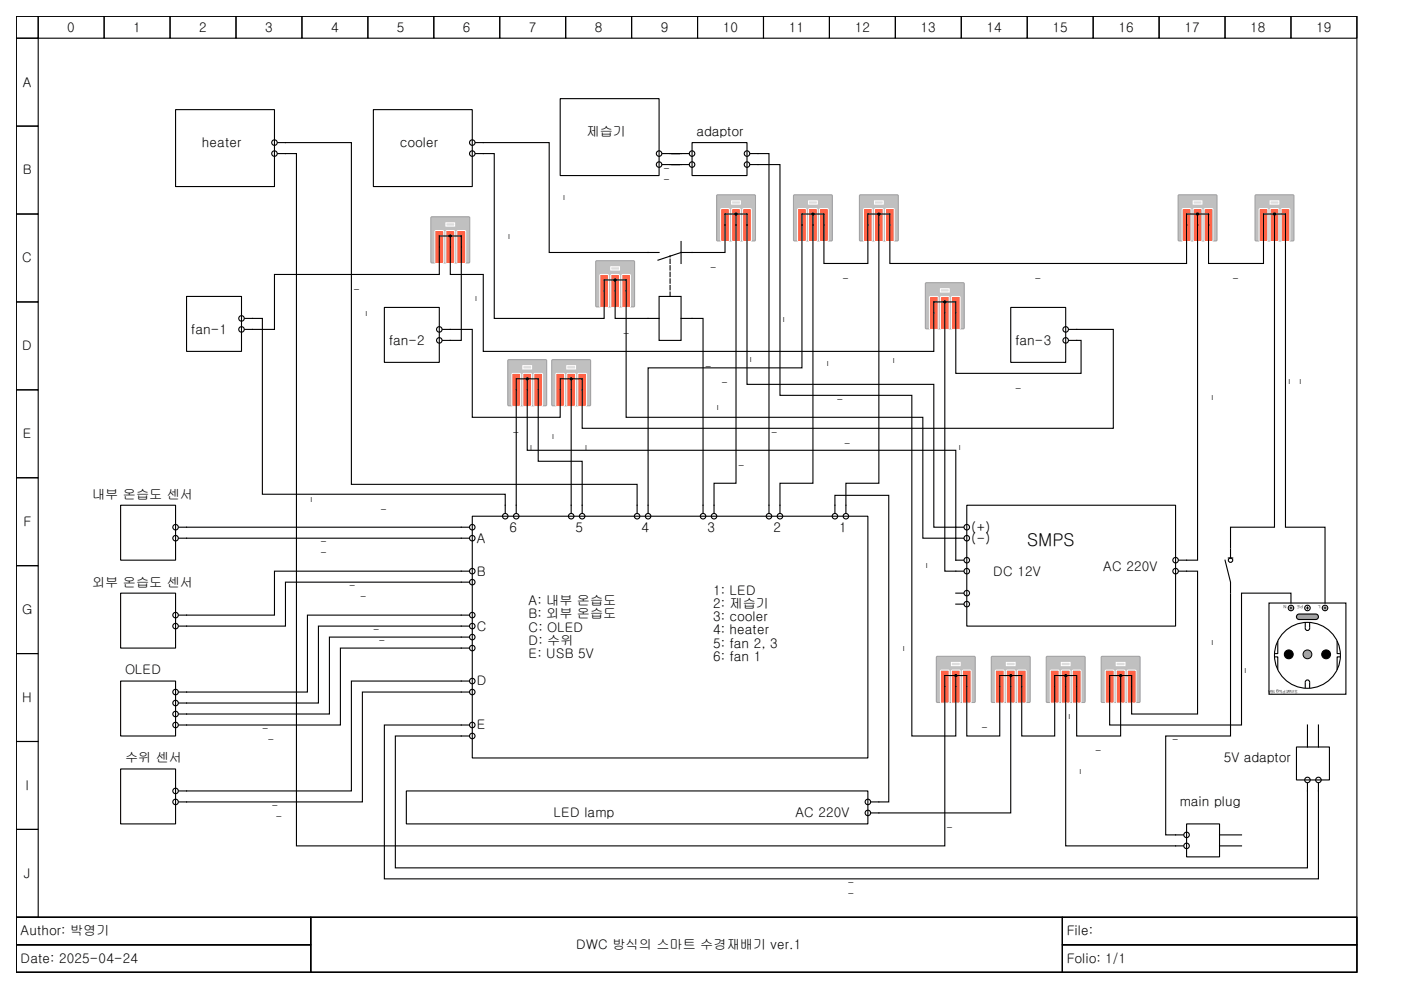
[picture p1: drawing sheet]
<svg xmlns="http://www.w3.org/2000/svg" width="297mm" height="210mm" viewBox="0 0 297 210" stroke-linecap="round" stroke-linejoin="round" font-family="sans-serif">
<g fill="none" stroke="#000" stroke-width=".23">
<path d="M3.4 3.4h284.3v191.1h-284.3zM3.4 3.4h4.7v4.7h-4.7zM3.4 8.1h4.7v18.6h-4.7zM8.1 3.4h14v4.7h-14zM22.1 3.4h14v4.7h-14zM36.1 3.4h13.9v4.7h-13.9zM50 3.4h14v4.7h-14zM64 3.4h14v4.7h-14zM78 3.4h14v4.7h-14zM92 3.4h14v4.7h-14zM106 3.4h13.9v4.7h-13.9zM119.9 3.4h14v4.7h-14z"/>
<path d="M133.9 3.4h14v4.7h-14zM147.9 3.4h14v4.7h-14zM161.9 3.4h14v4.7h-14zM175.9 3.4h13.9v4.7h-13.9zM189.8 3.4h14v4.7h-14zM203.8 3.4h14v4.7h-14zM217.8 3.4h14v4.7h-14zM231.8 3.4h14v4.7h-14zM245.8 3.4h13.9v4.7h-13.9zM259.7 3.4h14v4.7h-14zM273.7 3.4h14v4.7h-14zM3.4 26.7h4.7v18.7h-4.7z"/>
<path d="M37.2 23.2h21v16.4h-21zM79.2 23.2h20.9v16.4h-20.9zM118.8 20.9h20.9v16.3h-20.9zM146.7 30.2h11.7v7h-11.7zM3.4 45.4h4.7v18.6h-4.7zM3.4 64h4.7v18.7h-4.7zM39.6 62.9h11.6v11.6h-11.6zM81.5 65.2h11.6v11.6h-11.6zM214.3 65.2h11.6v11.6h-11.6zM3.4 82.7h4.7v18.6h-4.7zM3.4 101.3h4.7v18.6h-4.7zM3.4 119.9h4.7v18.7h-4.7z"/>
<path d="M25.6 107.1h11.6v11.7h-11.6zM100.1 109.5h83.9v51.2h-83.9zM205 107.1h44.2v25.6h-44.2zM3.4 138.6h4.7v18.6h-4.7zM25.6 125.8h11.6v11.6h-11.6zM3.4 157.2h4.7v18.7h-4.7zM25.6 144.4h11.6v11.6h-11.6zM274.9 158.4h7v7h-7zM277.2 153.7v4.7M279.5 153.7v4.7M3.4 175.9h4.7v18.6h-4.7zM25.6 163h11.6v11.7h-11.6z"/>
<path d="M86.2 167.7h97.8v7h-97.8zM251.6 174.7h7v7h-7zM258.6 179.3h4.6M258.6 177h4.6M3.4 194.5h284.3v11.6h-284.3zM3.4 194.5h62.5v5.8h-62.5zM65.9 194.5h159.3v11.6h-159.3zM225.2 194.5h62.5v5.8h-62.5zM3.4 200.3h62.5v5.8h-62.5zM225.2 200.3h62.5v5.8h-62.5z"/>
</g>
<path d="M210.2 139.2h8.2v9.7h-8.2z" fill-rule="evenodd" fill="#c0c0c0" stroke="#a0a0a4" stroke-width=".23"/>
<path d="M213.4 140.4h1.8v.7h-1.8z" fill-rule="evenodd" fill="#dcdcdc" stroke="#fff" stroke-width=".21"/>
<g fill="#ff6347" stroke="#fff" stroke-width=".21">
<path d="M211.1 142.1h1.6l.2 .2v6.5l-.2 .3h-1.4l-.3-.3z" fill-rule="evenodd"/>
<path d="M213.4 142.1h1.6l.2 .2v6.5l-.2 .3h-1.4l-.2-.3z" fill-rule="evenodd"/>
<path d="M215.8 142.1h1.5l.3 .2v6.5l-.3 .3h-1.4l-.2-.3z" fill-rule="evenodd"/>
</g>
<g fill="none" stroke="#000" stroke-width=".23">
<path d="M58.9 30.2h1.6M212 145.6v-2.4h4.6v2.4M214.3 143.2v2.4"/>
<circle cx="58.2" cy="30.2" r=".58"/>
</g>
<circle cx="214.3" cy="143.2" r=".23" fill="#000" stroke="#000" stroke-width=".21"/>
<path d="M126.4 55.3h8.1v9.7h-8.1z" fill-rule="evenodd" fill="#c0c0c0" stroke="#a0a0a4" stroke-width=".23"/>
<path d="M129.5 56.6h1.9v.7h-1.9z" fill-rule="evenodd" fill="#dcdcdc" stroke="#fff" stroke-width=".21"/>
<g fill="#ff6347" stroke="#fff" stroke-width=".21">
<path d="M127.2 58.3l1.6-.1 .2 .2v6.5l-.2 .3h-1.4l-.2-.3z" fill-rule="evenodd"/>
<path d="M129.6 58.3l1.5-.1 .3 .2v6.5l-.3 .3h-1.4l-.2-.3z" fill-rule="evenodd"/>
<path d="M131.9 58.3l1.5-.1 .3 .2v6.5l-.3 .3h-1.3l-.3-.3z" fill-rule="evenodd"/>
</g>
<g fill="none" stroke="#000" stroke-width=".23">
<path d="M58.9 32.6h1.6M130.4 59.4v2.3M128.1 61.7v-2.3h4.6v2.3"/>
<circle cx="58.2" cy="32.6" r=".58"/>
</g>
<circle cx="130.4" cy="59.4" r=".23" fill="#000" stroke="#000" stroke-width=".21"/>
<path d="M168.3 41.4h8.1v9.6h-8.1z" fill-rule="evenodd" fill="#c0c0c0" stroke="#a0a0a4" stroke-width=".23"/>
<path d="M171.4 42.6h1.9v.7h-1.9z" fill-rule="evenodd" fill="#dcdcdc" stroke="#fff" stroke-width=".21"/>
<g fill="#ff6347" stroke="#fff" stroke-width=".21">
<path d="M169.2 44.3l1.5-.1 .3 .2v6.6l-.3 .2h-1.4l-.2-.2z" fill-rule="evenodd"/>
<path d="M171.5 44.3l1.6-.1 .2 .2v6.6l-.2 .2h-1.4l-.3-.2z" fill-rule="evenodd"/>
<path d="M173.8 44.3l1.6-.1 .2 .2v6.6l-.2 .2h-1.4l-.2-.2z" fill-rule="evenodd"/>
</g>
<path d="M170 47.7v-2.3h4.7v2.3M172.4 45.4v2.3" fill="none" stroke="#000" stroke-width=".23"/>
<circle cx="172.4" cy="45.4" r=".23" fill="#000" stroke="#000" stroke-width=".21"/>
<path d="M198.6 139.2h8.1v9.7h-8.1z" fill-rule="evenodd" fill="#c0c0c0" stroke="#a0a0a4" stroke-width=".23"/>
<path d="M201.7 140.4h1.9v.7h-1.9z" fill-rule="evenodd" fill="#dcdcdc" stroke="#fff" stroke-width=".21"/>
<g fill="#ff6347" stroke="#fff" stroke-width=".21">
<path d="M199.5 142.1h1.5l.2 .2v6.5l-.2 .3h-1.4l-.2-.3z" fill-rule="evenodd"/>
<path d="M201.8 142.1h1.5l.3 .2v6.5l-.3 .3h-1.4l-.2-.3z" fill-rule="evenodd"/>
<path d="M204.1 142.1h1.6l.2 .2v6.5l-.2 .3h-1.4l-.3-.3z" fill-rule="evenodd"/>
</g>
<g fill="none" stroke="#000" stroke-width=".23">
<path d="M144.4 32.6h1.6M159.1 34.9h1.6M137.4 53.5h2.3M144.4 51.2v4.7M146.7 53.5h-2.3l-4.9 1.7M51.9 67.5h1.6M51.9 69.8h1.6M93.8 69.8h1.7M93.8 72.2h1.7M137.4 67.5h2.3M139.7 62.9h4.7v9.3h-4.7zM144.4 67.5h2.3"/>
<path d="M226.6 69.8h1.7M226.6 72.2h1.7M137.4 107.1v1.7M163 107.1v1.7M165.4 107.1v1.7M177 107.1v1.7M179.3 107.1v1.7M249.9 118.8h1.7M97.8 123.4h1.6M97.8 121.1h1.6M97.8 132.7h1.6M97.8 130.4h1.6"/>
<path d="M202.6 128.1h1.7M202.6 125.8h1.7M97.8 153.7h1.6M200.3 145.6v-2.4h4.7v2.4M202.6 143.2v2.4M184.7 170h1.6"/>
<circle cx="146.7" cy="32.6" r=".58"/>
<circle cx="158.4" cy="34.9" r=".58"/>
<circle cx="51.2" cy="69.8" r=".58"/>
<circle cx="51.2" cy="67.5" r=".58"/>
<circle cx="93.1" cy="69.8" r=".58"/>
<circle cx="93.1" cy="72.2" r=".58"/>
<circle cx="225.9" cy="69.8" r=".58"/>
<circle cx="225.9" cy="72.2" r=".58"/>
<circle cx="137.4" cy="109.5" r=".58"/>
<circle cx="163" cy="109.5" r=".58"/>
<circle cx="165.4" cy="109.5" r=".58"/>
<circle cx="177" cy="109.5" r=".58"/>
<circle cx="179.3" cy="109.5" r=".58"/>
<circle cx="249.2" cy="118.8" r=".58"/>
<circle cx="100.1" cy="130.4" r=".58"/>
<circle cx="100.1" cy="132.7" r=".58"/>
<circle cx="100.1" cy="123.4" r=".58"/>
<circle cx="100.1" cy="121.1" r=".58"/>
<circle cx="205" cy="128.1" r=".58"/>
<circle cx="205" cy="125.8" r=".58"/>
<circle cx="100.1" cy="153.7" r=".58"/>
<circle cx="184" cy="170" r=".58"/>
</g>
<circle cx="202.6" cy="143.2" r=".23" fill="#000" stroke="#000" stroke-width=".21"/>
<path d="M142.1 62.9v-8.7" fill="none" stroke="#000" stroke-width=".23" stroke-dasharray=".9 .5"/>
<path d="M249.8 41.4h8.2v9.6h-8.2z" fill-rule="evenodd" fill="#c0c0c0" stroke="#a0a0a4" stroke-width=".23"/>
<path d="M253 42.6h1.8v.7h-1.8z" fill-rule="evenodd" fill="#dcdcdc" stroke="#fff" stroke-width=".21"/>
<g fill="#ff6347" stroke="#fff" stroke-width=".21">
<path d="M250.7 44.3l1.6-.1 .2 .2v6.6l-.2 .2h-1.4l-.3-.2z" fill-rule="evenodd"/>
<path d="M253 44.3l1.6-.1 .2 .2v6.6l-.2 .2h-1.4l-.2-.2z" fill-rule="evenodd"/>
<path d="M255.4 44.3l1.5-.1 .3 .2v6.6l-.3 .2h-1.4l-.2-.2z" fill-rule="evenodd"/>
</g>
<g fill="none" stroke="#000" stroke-width=".23">
<path d="M100.8 30.2h1.7M140.4 32.6h1.7M140.4 34.9h1.7M159.1 32.6h1.6M251.6 47.7v-2.3h4.6v2.3M253.9 45.4v2.3M97.8 114.1h1.6M97.8 111.8h1.6M107.1 107.1v1.7M109.5 107.1v1.7M121.1 107.1v1.7M123.4 107.1v1.7"/>
<path d="M135.1 107.1v1.7M149.1 107.1v1.7M259.7 118.8l1.2 4.6v2.4M260.4 118.3h1M260.9 116.4v1.9M202.6 121.1h1.7M249.9 121.1h1.7M97.8 156h1.6M97.8 146.7h1.6M184.7 172.4h1.6"/>
<circle cx="100.1" cy="30.2" r=".58"/>
<circle cx="139.7" cy="32.6" r=".58"/>
<circle cx="139.7" cy="34.9" r=".58"/>
<circle cx="158.4" cy="32.6" r=".58"/>
<circle cx="100.1" cy="111.8" r=".58"/>
<circle cx="100.1" cy="114.1" r=".58"/>
<circle cx="107.1" cy="109.5" r=".58"/>
<circle cx="109.5" cy="109.5" r=".58"/>
<circle cx="121.1" cy="109.5" r=".58"/>
<circle cx="123.4" cy="109.5" r=".58"/>
<circle cx="135.1" cy="109.5" r=".58"/>
<circle cx="149.1" cy="109.5" r=".58"/>
<circle cx="260.9" cy="118.8" r=".47"/>
<circle cx="205" cy="121.1" r=".58"/>
<circle cx="249.2" cy="121.1" r=".58"/>
<circle cx="100.1" cy="156" r=".58"/>
<circle cx="100.1" cy="146.7" r=".58"/>
<circle cx="184" cy="172.4" r=".58"/>
</g>
<circle cx="253.9" cy="45.4" r=".23" fill="#000" stroke="#000" stroke-width=".21"/>
<path d="M221.9 139.2h8.1v9.7h-8.1z" fill-rule="evenodd" fill="#c0c0c0" stroke="#a0a0a4" stroke-width=".23"/>
<path d="M225 140.4h1.9v.7h-1.9z" fill-rule="evenodd" fill="#dcdcdc" stroke="#fff" stroke-width=".21"/>
<g fill="#ff6347" stroke="#fff" stroke-width=".21">
<path d="M222.8 142.1h1.5l.2 .2v6.5l-.2 .3h-1.4l-.2-.3z" fill-rule="evenodd"/>
<path d="M225.1 142.1h1.5l.3 .2v6.5l-.3 .3h-1.4l-.2-.3z" fill-rule="evenodd"/>
<path d="M227.4 142.1h1.6l.2 .2v6.5l-.2 .3h-1.4l-.3-.3z" fill-rule="evenodd"/>
</g>
<g fill="none" stroke="#000" stroke-width=".23">
<path d="M202.6 111.8h1.7M223.6 145.6v-2.4h4.7v2.4M225.9 143.2v2.4"/>
<circle cx="205" cy="111.8" r=".58"/>
</g>
<circle cx="225.9" cy="143.2" r=".23" fill="#000" stroke="#000" stroke-width=".21"/>
<path d="M182.3 41.4h8.1v9.6h-8.1z" fill-rule="evenodd" fill="#c0c0c0" stroke="#a0a0a4" stroke-width=".23"/>
<path d="M185.4 42.6h1.9v.7h-1.9z" fill-rule="evenodd" fill="#dcdcdc" stroke="#fff" stroke-width=".21"/>
<g fill="#ff6347" stroke="#fff" stroke-width=".21">
<path d="M183.1 44.3l1.6-.1 .2 .2v6.6l-.2 .2h-1.4l-.2-.2z" fill-rule="evenodd"/>
<path d="M185.5 44.3l1.5-.1 .3 .2v6.6l-.3 .2h-1.4l-.2-.2z" fill-rule="evenodd"/>
<path d="M187.8 44.3l1.6-.1 .2 .2v6.6l-.2 .2h-1.4l-.3-.2z" fill-rule="evenodd"/>
</g>
<g fill="none" stroke="#000" stroke-width=".23">
<path d="M100.8 32.6h1.7M144.4 34.9h1.6M184 47.7v-2.3h4.7v2.3M186.3 45.4v2.3M151.4 107.1v1.7M202.6 114.1h1.7M202.6 118.8h1.7M97.8 144.4h1.6M249.2 179.3h1.7M249.2 177h1.7"/>
<circle cx="100.1" cy="32.6" r=".58"/>
<circle cx="146.7" cy="34.9" r=".58"/>
<circle cx="151.4" cy="109.5" r=".58"/>
<circle cx="205" cy="114.1" r=".58"/>
<circle cx="205" cy="118.8" r=".58"/>
<circle cx="100.1" cy="144.4" r=".58"/>
<circle cx="251.6" cy="177" r=".58"/>
<circle cx="251.6" cy="179.3" r=".58"/>
</g>
<circle cx="186.3" cy="45.4" r=".23" fill="#000" stroke="#000" stroke-width=".21"/>
<path d="M152 41.4h8.1v9.6h-8.1z" fill-rule="evenodd" fill="#c0c0c0" stroke="#a0a0a4" stroke-width=".23"/>
<path d="M155.1 42.6h1.9v.7h-1.9z" fill-rule="evenodd" fill="#dcdcdc" stroke="#fff" stroke-width=".21"/>
<g fill="#ff6347" stroke="#fff" stroke-width=".21">
<path d="M152.9 44.3l1.5-.1 .3 .2v6.6l-.3 .2h-1.4l-.2-.2z" fill-rule="evenodd"/>
<path d="M155.2 44.3l1.5-.1 .3 .2v6.6l-.3 .2h-1.4l-.2-.2z" fill-rule="evenodd"/>
<path d="M157.5 44.3l1.6-.1 .2 .2v6.6l-.2 .2h-1.4l-.3-.2z" fill-rule="evenodd"/>
</g>
<path d="M153.7 47.7v-2.3h4.7v2.3M156 45.4v2.3" fill="none" stroke="#000" stroke-width=".23"/>
<circle cx="156" cy="45.4" r=".23" fill="#000" stroke="#000" stroke-width=".21"/>
<path d="M117 76.3h8.2v9.7h-8.2z" fill-rule="evenodd" fill="#c0c0c0" stroke="#a0a0a4" stroke-width=".23"/>
<path d="M120.2 77.5h1.8v.7h-1.8z" fill-rule="evenodd" fill="#dcdcdc" stroke="#fff" stroke-width=".21"/>
<g fill="#ff6347" stroke="#fff" stroke-width=".21">
<path d="M117.9 79.2h1.6l.2 .2v6.5l-.2 .3h-1.4l-.3-.3z" fill-rule="evenodd"/>
<path d="M120.2 79.2h1.6l.2 .2v6.5l-.2 .3h-1.4l-.2-.3z" fill-rule="evenodd"/>
<path d="M122.6 79.2h1.5l.3 .2v6.5l-.3 .3h-1.4l-.2-.3z" fill-rule="evenodd"/>
</g>
<path d="M118.8 82.7v-2.4h4.6v2.4M121.1 80.3v2.4" fill="none" stroke="#000" stroke-width=".23"/>
<circle cx="121.1" cy="80.3" r=".23" fill="#000" stroke="#000" stroke-width=".21"/>
<path d="M196.3 60h8.1v9.7h-8.1z" fill-rule="evenodd" fill="#c0c0c0" stroke="#a0a0a4" stroke-width=".23"/>
<path d="M199.4 61.2h1.8v.7h-1.8z" fill-rule="evenodd" fill="#dcdcdc" stroke="#fff" stroke-width=".21"/>
<g fill="#ff6347" stroke="#fff" stroke-width=".21">
<path d="M197.1 62.9h1.6l.2 .2v6.5l-.2 .2h-1.4l-.2-.2z" fill-rule="evenodd"/>
<path d="M199.5 62.9h1.5l.2 .2v6.5l-.2 .2h-1.4l-.2-.2z" fill-rule="evenodd"/>
<path d="M201.8 62.9h1.5l.3 .2v6.5l-.3 .2h-1.4l-.2-.2z" fill-rule="evenodd"/>
</g>
<path d="M198 66.3v-2.3h4.6v2.3M200.3 64v2.3" fill="none" stroke="#000" stroke-width=".23"/>
<circle cx="200.3" cy="64" r=".23" fill="#000" stroke="#000" stroke-width=".21"/>
<path d="M107.7 76.3h8.1v9.7h-8.1z" fill-rule="evenodd" fill="#c0c0c0" stroke="#a0a0a4" stroke-width=".23"/>
<path d="M110.8 77.5h1.9v.7h-1.9z" fill-rule="evenodd" fill="#dcdcdc" stroke="#fff" stroke-width=".21"/>
<g fill="#ff6347" stroke="#fff" stroke-width=".21">
<path d="M108.6 79.2h1.5l.3 .2v6.5l-.3 .3h-1.3l-.3-.3z" fill-rule="evenodd"/>
<path d="M110.9 79.2h1.6l.2 .2v6.5l-.2 .3h-1.4l-.3-.3z" fill-rule="evenodd"/>
<path d="M113.2 79.2h1.6l.2 .2v6.5l-.2 .3h-1.4l-.2-.3z" fill-rule="evenodd"/>
</g>
<path d="M109.5 82.7v-2.4h4.6v2.4M111.8 80.3v2.4" fill="none" stroke="#000" stroke-width=".23"/>
<circle cx="111.8" cy="80.3" r=".23" fill="#000" stroke="#000" stroke-width=".21"/>
<path d="M91.4 46h8.1v9.7h-8.1z" fill-rule="evenodd" fill="#c0c0c0" stroke="#a0a0a4" stroke-width=".23"/>
<path d="M94.5 47.2h1.9v.7h-1.9z" fill-rule="evenodd" fill="#dcdcdc" stroke="#fff" stroke-width=".21"/>
<g fill="#ff6347" stroke="#fff" stroke-width=".21">
<path d="M92.3 48.9h1.5l.3 .2v6.5l-.3 .3h-1.4l-.2-.3z" fill-rule="evenodd"/>
<path d="M94.6 48.9h1.6l.2 .2v6.5l-.2 .3h-1.4l-.3-.3z" fill-rule="evenodd"/>
<path d="M96.9 48.9h1.6l.2 .2v6.5l-.2 .3h-1.4l-.2-.3z" fill-rule="evenodd"/>
</g>
<g fill="none" stroke="#000" stroke-width=".23">
<path d="M93.1 52.4v-2.4h4.7v2.4M95.5 50v2.4M37.9 111.8h1.7M37.9 114.1h1.7M37.9 130.4h1.7M37.9 132.7h1.7M97.8 135.1h1.6M97.8 137.4h1.6M37.9 149.1h1.7M37.9 151.4h1.7M37.9 146.7h1.7M37.9 153.7h1.7"/>
<path d="M37.9 167.7h1.7M37.9 170h1.7"/>
<circle cx="37.2" cy="114.1" r=".58"/>
<circle cx="37.2" cy="111.8" r=".58"/>
<circle cx="37.2" cy="130.4" r=".58"/>
<circle cx="37.2" cy="132.7" r=".58"/>
<circle cx="100.1" cy="137.4" r=".58"/>
<circle cx="100.1" cy="135.1" r=".58"/>
<circle cx="37.2" cy="146.7" r=".58"/>
<circle cx="37.2" cy="153.7" r=".58"/>
<circle cx="37.2" cy="149.1" r=".58"/>
<circle cx="37.2" cy="151.4" r=".58"/>
<circle cx="37.2" cy="167.7" r=".58"/>
<circle cx="37.2" cy="170" r=".58"/>
</g>
<circle cx="95.5" cy="50" r=".23" fill="#000" stroke="#000" stroke-width=".21"/>
<path d="M233.5 139.2h8.2v9.7h-8.2z" fill-rule="evenodd" fill="#c0c0c0" stroke="#a0a0a4" stroke-width=".23"/>
<path d="M236.7 140.4h1.8v.7h-1.8z" fill-rule="evenodd" fill="#dcdcdc" stroke="#fff" stroke-width=".21"/>
<g fill="#ff6347" stroke="#fff" stroke-width=".21">
<path d="M234.4 142.1h1.6l.2 .2v6.5l-.2 .3h-1.4l-.3-.3z" fill-rule="evenodd"/>
<path d="M236.7 142.1h1.6l.2 .2v6.5l-.2 .3h-1.4l-.2-.3z" fill-rule="evenodd"/>
<path d="M239.1 142.1h1.5l.3 .2v6.5l-.3 .3h-1.4l-.2-.3z" fill-rule="evenodd"/>
</g>
<path d="M235.3 145.6v-2.4h4.6v2.4M237.6 143.2v2.4" fill="none" stroke="#000" stroke-width=".23"/>
<circle cx="237.6" cy="143.2" r=".23" fill="#000" stroke="#000" stroke-width=".21"/>
<path d="M266.2 41.4h8.1v9.6h-8.1z" fill-rule="evenodd" fill="#c0c0c0" stroke="#a0a0a4" stroke-width=".23"/>
<path d="M269.3 42.6h1.8v.7h-1.8z" fill-rule="evenodd" fill="#dcdcdc" stroke="#fff" stroke-width=".21"/>
<g fill="#ff6347" stroke="#fff" stroke-width=".21">
<path d="M267 44.3l1.6-.1 .2 .2v6.6l-.2 .2h-1.4l-.2-.2z" fill-rule="evenodd"/>
<path d="M269.4 44.3l1.5-.1 .2 .2v6.6l-.2 .2h-1.4l-.2-.2z" fill-rule="evenodd"/>
<path d="M271.7 44.3l1.5-.1 .3 .2v6.6l-.3 .2h-1.4l-.2-.2z" fill-rule="evenodd"/>
</g>
<g fill="none" stroke="#000" stroke-width=".23">
<path d="M267.9 47.7v-2.3h4.6v2.3M270.2 45.4v2.3"/>
<circle cx="280.9" cy="128.9" r=".58"/>
</g>
<circle cx="270.2" cy="45.4" r=".23" fill="#000" stroke="#000" stroke-width=".21"/>
<circle cx="277.2" cy="138.7" r=".93" fill="#a0a0a4" stroke="#000" stroke-width=".21"/>
<g fill="none" stroke="#000" stroke-width=".23">
<path d="M269 127.9h16.4v19.3h-16.4zM276.7 144.9v.9M277.7 144.9v.9"/>
<circle cx="273.7" cy="128.9" r=".58"/>
<circle cx="277.2" cy="128.9" r=".58"/>
<circle cx="277.2" cy="138.9" r="7"/>
</g>
<g fill="#000" stroke="#000" stroke-width=".23">
<circle cx="273.2" cy="138.7" r=".93"/>
<circle cx="281.2" cy="138.7" r=".93"/>
</g>
<path d="M275 130.4l.5-.2h3.5a.58 .58 0 0 1 .5 .6 .58 .58 0 0 1-.5 .6h-3.5a.58 .58 0 0 1-.6-.4 .58 .58 0 0 1 .1-.6z" fill-rule="evenodd" fill="#a0a0a4" stroke="#000" stroke-width=".23"/>
<g fill="none" stroke="#000" stroke-width=".23">
<path d="M60.5 32.6h2.4v146.7h137.4v-33.7M60.5 30.2h14v72.5h60.6v4.4M102.5 32.6h2.3v34.9h23.3v-5.8M102.5 30.2h13.9v23.3h21M142.1 34.9h2.3M142.1 32.6h2.3M160.7 34.9h4.7v48.9h27.9v72.2h9.3v-10.4M160.7 32.6h2.3v74.5M93.1 52.4v5.8h-34.9v11.6h-4.7M95.5 52.4v5.8h7v16.3h95.5v-8.2M97.8 52.4v19.8h-2.3M153.7 47.7v5.8h-7"/>
<path d="M156 47.7v54.8h-4.6v4.6M158.4 47.7v33.8h39.6v30.3h4.6M170 47.7v30.3h-32.6v29.1M172.4 47.7v54.8h-7v4.6M174.7 47.7v8.2h9.3v-8.2M186.3 47.7v54.8h-7v4.6M188.7 47.7v8.2h62.9v-8.2M253.9 47.7v71.1h-2.3M256.2 47.7v8.2h11.7v-8.2M270.2 47.7v64.1h-9.3v4.4M272.5 47.7v64.1h8.4v16.1M53.5 67.5h2.1v37.3h51.5v2.3"/>
<path d="M95.5 69.8h4.6v18.7h18.7v-5.8M130.4 61.7v5.8h7M132.7 61.7v26.8h63v25.6h6.9M146.7 67.5h2.4v39.6M200.3 66.3v54.8h2.3M202.6 66.3v12.9h26.6v-7h-.9M228.3 69.8h7.7v21h-112.6v-8.1M109.5 82.7v24.4M111.8 82.7v12.8h90.8v23.3M114.1 82.7v15.1h9.3v9.3M121.1 82.7v24.4M39.6 111.8h58.2"/>
<path d="M39.6 114.1h58.2M177 107.1v-2.1h11.4v65h-2.1M97.8 121.1h-39.6v9.3h-18.6M97.8 123.4h-37.3v9.3h-20.9M97.8 130.4h-32.6v16.3h-25.6M97.8 132.7h-30.3v16.4h-27.9M97.8 135.1h-28v16.3h-30.2M97.8 137.4h-25.6v16.3h-32.6M251.6 121.1h2.3v30.3h-14v-5.8M260.9 126v30h-13.8v21h2.1M270.4 139.3h.5v2.5M270.9 136v2.6h-.5"/>
<path d="M273.7 127.9v-2.1h-10.5v27.9h-27.9v-8.1M276.7 133.2a.47 .47 0 0 0 .5 .5 .47 .47 0 0 0 .5-.5M276.7 132.1v.9M277.7 132.1v.9M283.5 136v2.6h.5M284.1 139.3h-.6v2.6M97.8 144.4h-23.3v23.3h-34.9M97.8 146.7h-21v23.3h-37.2M97.8 156h-14v28h193.4v-17.9M97.8 153.7h-16.3v32.6h198v-20.2M205 145.6v10.4h7v-10.4M214.3 145.6v26.8h-28"/>
<path d="M216.6 145.6v10.4h7v-10.4M225.9 145.6v33.7h23.3M228.3 145.6v10.4h9.3v-10.4M276.7 144.6a.47 .47 0 0 1 .5-.4 .47 .47 0 0 1 .5 .4"/>
<circle cx="277.2" cy="165.4" r=".58"/>
<circle cx="279.5" cy="165.4" r=".58"/>
</g>
<path d="M273.5 128.9h.4M273.7 128.7v.4M277 128.9h.4M277.2 128.7v.4M280.7 128.9h.5M280.9 128.7v.4" fill="none" stroke="#000" stroke-width=".21"/>
<text font-size="3.7" x="217.8" y="115.9">SMPS</text>
<g font-size="2.8">
<text x="14.3" y="6.7">0</text>
<text x="28.3" y="6.7">1</text>
<text x="42.2" y="6.7">2</text>
<text x="56.2" y="6.7">3</text>
<text x="70.2" y="6.7">4</text>
<text x="84.2" y="6.7">5</text>
<text x="98.2" y="6.7">6</text>
<text x="112.1" y="6.7">7</text>
<text x="126.1" y="6.7">8</text>
<text x="140.1" y="6.7">9</text>
<text x="153.3" y="6.7">10</text>
<text x="167.2" y="6.7">11</text>
<text x="181.2" y="6.7">12</text>
<text x="195.2" y="6.7">13</text>
<text x="209.2" y="6.7">14</text>
<text x="223.2" y="6.7">15</text>
<text x="237.1" y="6.7">16</text>
<text x="251.1" y="6.7">17</text>
<text x="265.1" y="6.7">18</text>
<text x="279.1" y="6.7">19</text>
<text x="4.8" y="18.4">A</text>
<text x="124.4" y="28.8">제습기</text>
<text x="147.7" y="28.8">adaptor</text>
<text x="42.8" y="31.2">heater</text>
<text x="84.8" y="31.2">cooler</text>
<text x="4.8" y="37">B</text>
<text x="4.7" y="55.6">C</text>
<text x="40.5" y="70.8">fan-1</text>
<text x="4.7" y="74.3">D</text>
<text x="82.4" y="73.1">fan-2</text>
<text x="215.2" y="73.1">fan-3</text>
<text x="4.8" y="92.9">E</text>
<text x="19.5" y="105.7">내부 온습도 센서</text>
<text x="5" y="111.5">F</text>
<text x="108.1" y="112.7">6</text>
<text x="122" y="112.7">5</text>
<text x="136" y="112.7">4</text>
<text x="150" y="112.7">3</text>
<text x="164" y="112.7">2</text>
<text x="178" y="112.7">1</text>
<text x="205.9" y="112.7">(+)</text>
<text x="101.1" y="115">A</text>
<text x="205.9" y="115">(-)</text>
<text x="19.5" y="124.4">외부 온습도 센서</text>
<text x="101.1" y="122">B</text>
<text x="210.6" y="122">DC 12V</text>
<text x="233.9" y="121">AC 220V</text>
<text x="4.7" y="130.2">G</text>
<text x="112.1" y="128.3">A: 내부 온습도</text>
<text x="112.1" y="131.1">B: 외부 온습도</text>
<text x="151.2" y="126.1">1: LED</text>
<text x="151.2" y="128.9">2: 제습기</text>
<text x="151.2" y="131.7">3: cooler</text>
<text x="101.1" y="133.7">C</text>
<text x="112.1" y="133.9">C: OLED</text>
<text x="112.1" y="136.7">D: 수위</text>
<text x="151.2" y="134.5">4: heater</text>
<text x="151.2" y="137.3">5: fan 2, 3</text>
<text x="26.5" y="143">OLED</text>
<text x="112.1" y="139.5">E: USB 5V</text>
<text x="151.2" y="140.1">6: fan 1</text>
<text x="4.7" y="148.8">H</text>
<text x="101.1" y="145.3">D</text>
<text x="101.1" y="154.7">E</text>
<text x="26.5" y="161.6">수위 센서</text>
<text x="259.5" y="161.6">5V adaptor</text>
<text x="5.4" y="167.5">I</text>
<text x="117.4" y="173.3">LED lamp</text>
<text x="168.6" y="173.3">AC 220V</text>
<text x="250.2" y="171">main plug</text>
<text x="5.1" y="186.1">J</text>
<text x="4.4" y="198.3">Author: 박영기</text>
<text x="122.1" y="201.2">DWC 방식의 스마트 수경재배기 ver.1</text>
<text x="226.2" y="198.3">File:</text>
<text x="4.4" y="204.2">Date: 2025-04-24</text>
<text x="226.2" y="204.2">Folio: 1/1</text>
</g>
<g font-size="2.1">
<text x="140.8" y="35.6">_</text>
<text x="140.8" y="37.9">_</text>
<text x="119.5" y="42.5" transform="rotate(-90 119.5 42.5)">_</text>
<text x="107.8" y="50.6" transform="rotate(-90 107.8 50.6)">_</text>
<text x="150.7" y="56.6">_</text>
<text x="178.8" y="58.9">_</text>
<text x="219.5" y="58.9">_</text>
<text x="261.5" y="58.9">_</text>
<text x="75.1" y="61.2">_</text>
<text x="100.8" y="63.9" transform="rotate(-90 100.8 63.9)">_</text>
<text x="77.5" y="67" transform="rotate(-90 77.5 67)">_</text>
<text x="132.3" y="70.5">_</text>
<text x="166.1" y="68.2" transform="rotate(-90 166.1 68.2)">_</text>
<text x="149.6" y="77.5">_</text>
<text x="159.1" y="76.7" transform="rotate(-90 159.1 76.7)">_</text>
<text x="175.4" y="77.6" transform="rotate(-90 175.4 77.6)">_</text>
<text x="189.4" y="77" transform="rotate(-90 189.4 77)">_</text>
<text x="153.1" y="81">_</text>
<text x="215.3" y="82.2">_</text>
<text x="273.2" y="81.4" transform="rotate(-90 273.2 81.4)">_</text>
<text x="275.6" y="81.4" transform="rotate(-90 275.6 81.4)">_</text>
<text x="152.1" y="86.9" transform="rotate(-90 152.1 86.9)">_</text>
<text x="177.6" y="84.5">_</text>
<text x="256.9" y="84.9" transform="rotate(-90 256.9 84.9)">_</text>
<text x="108.9" y="91.5">_</text>
<text x="112.5" y="95.5" transform="rotate(-90 112.5 95.5)">_</text>
<text x="117.1" y="93" transform="rotate(-90 117.1 93)">_</text>
<text x="124.1" y="95.5" transform="rotate(-90 124.1 95.5)">_</text>
<text x="163.6" y="91.5">_</text>
<text x="179.2" y="93.8">_</text>
<text x="203.3" y="95.4" transform="rotate(-90 203.3 95.4)">_</text>
<text x="156.6" y="98.5">_</text>
<text x="65.9" y="106.5" transform="rotate(-90 65.9 106.5)">_</text>
<text x="80.8" y="107.8">_</text>
<text x="68.1" y="114.8">_</text>
<text x="68.1" y="117.1">_</text>
<text x="74.2" y="124.1">_</text>
<text x="196.4" y="120.5" transform="rotate(-90 196.4 120.5)">_</text>
<text x="76.5" y="126.5">_</text>
<text x="79.3" y="133.4">_</text>
<text x="80.4" y="135.8">_</text>
<text x="256.9" y="136.8" transform="rotate(-90 256.9 136.8)">_</text>
<text x="191.5" y="138.1" transform="rotate(-90 191.5 138.1)">_</text>
<text x="263.9" y="142.7" transform="rotate(-90 263.9 142.7)">_</text>
<text x="55.7" y="154.4">_</text>
<text x="208.2" y="154.2">_</text>
<text x="226.6" y="152.4" transform="rotate(-90 226.6 152.4)">_</text>
<text x="56.9" y="156.7">_</text>
<text x="232.4" y="159.1">_</text>
<text x="248.7" y="156.7">_</text>
<text x="229" y="164.1" transform="rotate(-90 229 164.1)">_</text>
<text x="57.8" y="170.7">_</text>
<text x="58.7" y="173.1">_</text>
<text x="200.8" y="175.4">_</text>
<text x="179.9" y="187">_</text>
<text x="179.9" y="189.4">_</text>
</g>
<g font-size=".9">
<text x="272.8" y="128.3" transform="rotate(-180 272.8 128.3)">N</text>
<text x="276.3" y="128.3" transform="rotate(-180 276.3 128.3)">PE</text>
<text x="280" y="128.3" transform="rotate(-180 280 128.3)">L</text>
<text x="275.1" y="146.3" transform="rotate(-180 275.1 146.3)">Smart Plug16A</text>
</g>
</svg>
